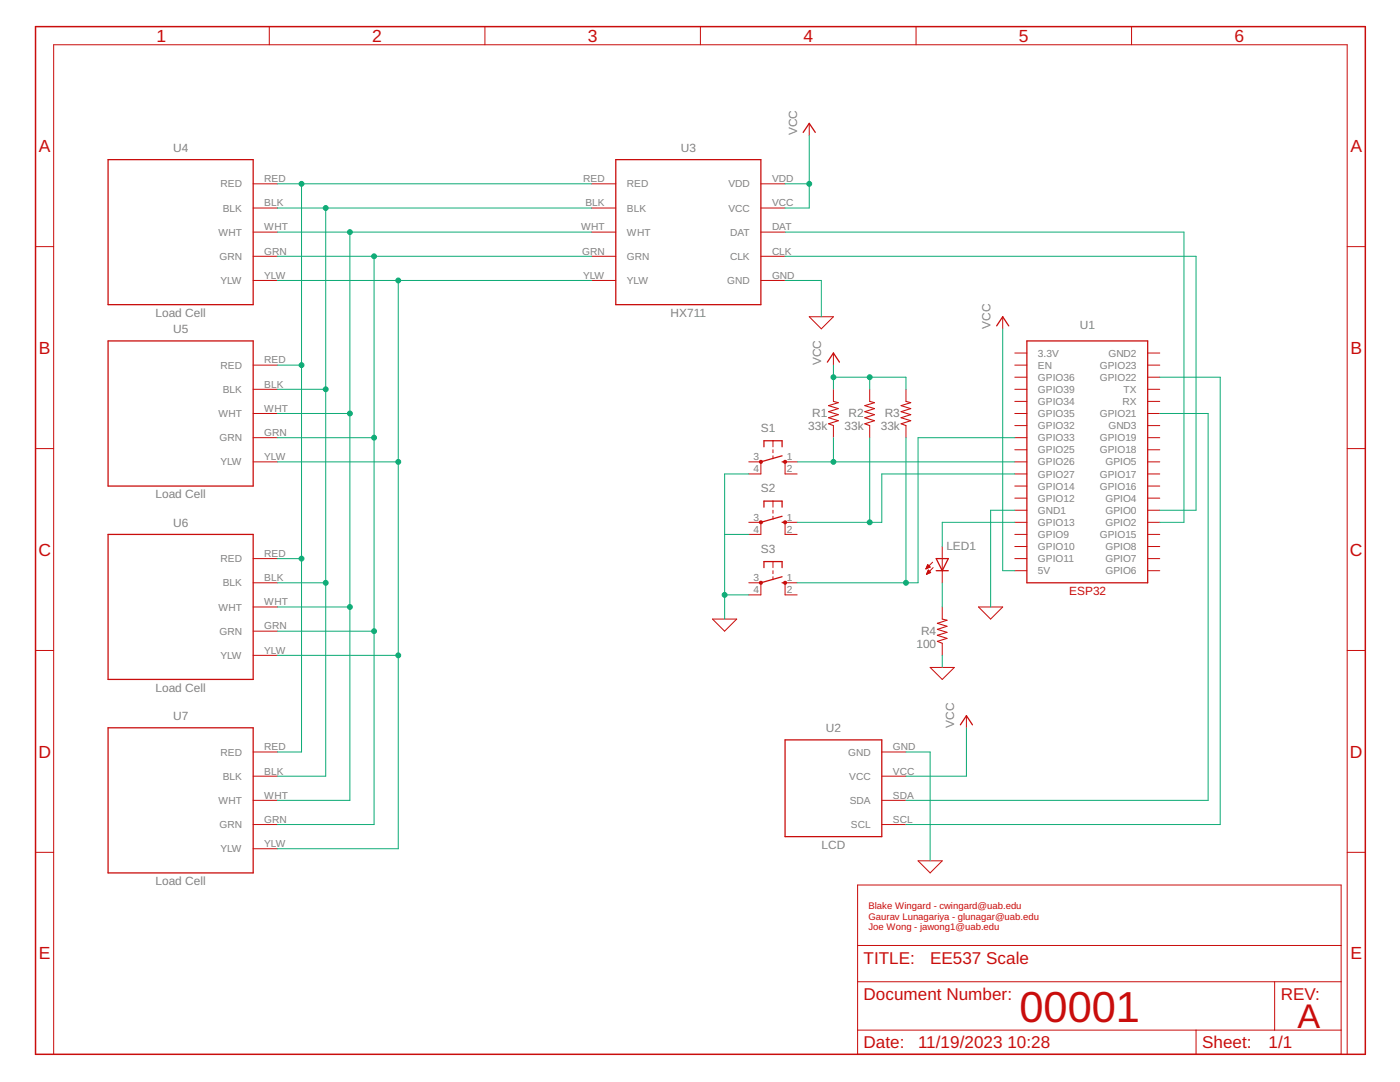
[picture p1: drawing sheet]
<svg xmlns="http://www.w3.org/2000/svg" width="279mm" height="216mm" viewBox="0 0 279 216" stroke-linecap="round" stroke-linejoin="round" font-family="sans-serif">
<g fill="none" stroke="#c90d0c" stroke-width=".2">
<path d="M53.7 5.3v3.6M96.8 5.3v3.6M139.8 5.3v3.6M182.8 5.3v3.6M225.8 5.3v3.6M50.5 36.7h4.9M118.1 36.7h4.8M151.8 36.7h4.9M161.5 24.6v2.4M7.1 49.2h3.6M50.5 41.5h4.9M50.5 46.3h4.9"/>
<path d="M50.5 51.1h4.9M50.5 56h4.9M118.1 41.5h4.8M118.1 46.3h4.8M118.1 51.1h4.8M118.1 56h4.8M151.8 41.5h4.9M151.8 46.3h4.9M151.8 51.1h4.9M151.8 56h4.9M268.9 49.2h3.6M50.5 77.7h4.9"/>
<path d="M50.5 72.9h4.9M161.5 63.2h4.8l-2.4 2.4zM166.3 70.4v2.5M166.3 77.7v2.4M173.6 77.7v2.4M180.8 77.7v2.4M200.1 63.2v2.4M202.5 77.7h2.4M202.5 75.3h2.4M202.5 72.9h2.4M202.5 70.4h2.4M229 77.7h2.5"/>
<path d="M229 75.3h2.5M229 72.9h2.5M229 70.4h2.5M7.1 89.5h3.6M50.5 92.2h4.9M50.5 87.3h4.9M50.5 82.5h4.9M149.4 92.2h2.4v2.4h-2.4M154.3 87.9v1.3M154.3 89.7v.6M154.3 91v.5M154.3 100v1.2"/>
<path d="M159.1 92.2h-2.4v2.4h2.4M166.3 84.9v2.4M173.6 84.9v2.4M180.8 84.9v2.4M202.5 99.4h2.4M202.5 97h2.4M202.5 94.6h2.4M202.5 92.2h2.4M202.5 89.7h2.4M202.5 87.3h2.4M202.5 84.9h2.4M202.5 82.5h2.4"/>
<path d="M202.5 80.1h2.4M229 99.4h2.5M229 97h2.5M229 94.6h2.5M229 92.2h2.5M229 89.7h2.5M229 87.3h2.5M229 84.9h2.5M229 82.5h2.5M229 80.1h2.5M268.9 89.5h3.6M50.5 111.5h4.9"/>
<path d="M50.5 116.3h4.9M149.4 104.2h2.4v2.4h-2.4M149.4 116.3h2.4v2.4h-2.4M154.3 101.8v.6M154.3 103v.6M154.3 112.1v1.2M154.3 113.9v.6M154.3 115.1v.6M159.1 104.2h-2.4v2.4h2.4M159.1 116.3h-2.4v2.4h2.4M184.8 113.5h.1M184.8 113.4h.3"/>
<path d="M184.9 113.2h.5M184.9 113.1h.7M185 114.5h.1M185 113h.5M185 114.4h.4M185 112.9h.4M185 114.3h.7M185.1 112.8h.2M185.1 114.2h.6M185.1 112.7l.5 .5-.8 .3zM185.1 112.7h.1M185.1 114h.4"/>
<path d="M185.2 113.9h.2M185.2 113.8h.1M185.3 113.7l.4 .5-.8 .4zM186.1 112.2l-1.3 1.3M186.2 113.3l-1.3 1.3M188 109.1v7.2M202.5 113.9h2.4M202.5 111.5h2.4M202.5 109.1h2.4M202.5 106.6h2.4M202.5 104.2h2.4M202.5 101.8h2.4"/>
<path d="M229 113.9h2.5M229 111.5h2.5M229 109.1h2.5M229 106.6h2.5M229 104.2h2.5M229 101.8h2.5M7.1 129.8h3.6M50.5 121.1h4.9M50.5 125.9h4.9M50.5 130.8h4.9M142.2 123.5h4.8l-2.4 2.4zM185.6 133.2h4.9l-2.5 2.4z"/>
<path d="M188 121.1v2.4M188 128.4v2.4M195.3 121.1h4.8l-2.4 2.4zM268.9 129.8h3.6M50.5 150.1h4.9M50.5 154.9h4.9M50.5 159.7h4.9M176 150.1h4.8M176 154.9h4.8M176 159.7h4.8M192.9 142.8v2.4M7.1 170.1h3.6"/>
<path d="M50.5 164.5h4.9M50.5 169.4h4.9M171.2 176.6h96.5v33.8h-96.5zM176 164.5h4.8M183.2 171.8h4.8l-2.4 2.4zM268.9 170.1h3.6M171.2 195.9h96.5M171.2 188.7h96.5M254.4 195.9v9.6M10.7 210.4v-201.5h258.2v201.5M171.2 205.5h96.5M238.7 205.5v4.9"/>
</g>
<g fill="none" stroke="#c90d0c" stroke-width=".25">
<path d="M21.6 31.9h28.9v28.9h-28.9zM122.9 31.9h28.9v28.9h-28.9zM160.3 26.4l1.2-1.8 1.2 1.8M21.6 68h28.9v29h-28.9zM165.1 72.3l1.2-1.9 1.2 1.9M198.9 65l1.2-1.8 1.2 1.8M204.9 68h24.1v48.3h-24.1zM152.5 89.2v-1.3h3.6v1.3M156.1 92.2h.6M156.1 91l-4.3 1.2M21.6 106.6h28.9v29h-28.9zM152.5 101.2v-1.2h3.6v1.2"/>
<path d="M152.5 113.3v-1.2h3.6v1.2M156.1 116.3h.6M156.1 104.2h.6M156.1 103l-4.3 1.2M156.1 115.1l-4.3 1.2M186.8 111.5h2.5l-1.3 2.4zM186.8 113.9h2.5M21.6 145.2h28.9v29h-28.9zM156.7 147.6h19.3v19.3h-19.3zM191.7 144.6l1.2-1.8 1.2 1.8"/>
</g>
<g fill="#c90d0c" stroke="#c90d0c" stroke-width=".2">
<path d="M151.6 91.9h.5v.5l-.3 .1-.2-.1-.1-.2z" fill-rule="evenodd"/>
<path d="M156.5 91.9h.4v.5l-.2 .1-.2-.1-.1-.2z" fill-rule="evenodd"/>
<path d="M151.6 104h.5v.4l-.3 .1-.2-.1-.1-.2z" fill-rule="evenodd"/>
<path d="M156.5 104h.4v.4l-.2 .1-.2-.1-.1-.2z" fill-rule="evenodd"/>
<path d="M151.6 116.1h.5v.4l-.3 .1-.2-.1-.1-.2z" fill-rule="evenodd"/>
<path d="M156.5 116.1h.4v.4l-.2 .1-.2-.1-.1-.2z" fill-rule="evenodd"/>
</g>
<path d="M166.3 80.1l1 .2-1.9 .6 1.9 .6-1.9 .6 1.9 .6-1.9 .7 1.9 .5-1.9 .7 .9 .3M173.6 80.1l.9 .2-1.9 .6 1.9 .6-1.9 .6 1.9 .6-1.9 .7 1.9 .5-1.9 .7 1 .3M180.8 80.1l1 .2-2 .6 2 .6-2 .6 2 .6-2 .7 2 .5-2 .7 1 .3M188 123.5l1 .3-1.9 .6 1.9 .6-1.9 .6 1.9 .6-1.9 .6 1.9 .6-1.9 .6 .9 .4" fill="none" stroke="#c90d0c" stroke-width=".21"/>
<path d="M7.1 5.3h265.4v205.1h-265.4z" fill="none" stroke="#c90d0c" stroke-width=".3"/>
<g fill="none" stroke="#0dab76" stroke-width=".2">
<path d="M55.4 36.7h62.7M60.2 36.7v113.4h-4.8M156.7 36.7h4.8M161.5 27v14.5h-4.8M55.4 46.3h62.7M55.4 51.1h62.7M55.4 41.5h62.7M55.4 56h62.7M65 41.5v113.4h-9.6M69.8 46.3v113.4h-14.4M74.7 51.1v113.4h-19.3M79.5 56v113.4h-24.1"/>
<path d="M156.7 46.3h79.6v57.9h-4.8M156.7 51.1h82v50.7h-7.2M156.7 56h7.2v7.2M55.4 72.9h4.8M55.4 77.7h9.6M166.3 75.3h14.5v2.4M166.3 72.9v4.8M173.6 75.3v2.4M200.1 65.6v48.3h2.4M231.5 75.3h12v89.2h-62.7M55.4 82.5h14.4M55.4 87.3h19.3"/>
<path d="M55.4 92.2h24.1M149.4 94.6h-4.8v28.9M159.1 92.2h43.4M166.3 87.3v4.9M173.6 87.3v16.9M180.8 87.3v29M202.5 94.6h-26.5v9.6h-16.9M202.5 87.3h-19.3v29h-24.1M231.5 82.5h9.6v77.2h-60.3M55.4 111.5h4.8M55.4 116.3h9.6M144.6 106.6h4.8"/>
<path d="M144.6 118.7h4.8M188 116.3v4.8M202.5 104.2h-14.5v4.9M202.5 101.8h-4.8v19.3M55.4 121.1h14.4M55.4 125.9h19.3M55.4 130.8h24.1M188 130.8v2.4M180.8 150.1h4.8v21.7M192.9 145.2v9.7h-12.1"/>
</g>
<g fill="#0dab76" stroke="#0dab76" stroke-width=".2">
<circle cx="173.6" cy="104.2" r=".49"/>
<circle cx="60.2" cy="36.7" r=".49"/>
<circle cx="60.2" cy="72.9" r=".49"/>
<circle cx="60.2" cy="111.5" r=".49"/>
<circle cx="65" cy="41.5" r=".49"/>
<circle cx="65" cy="77.7" r=".49"/>
<circle cx="65" cy="116.3" r=".49"/>
<circle cx="69.8" cy="46.3" r=".49"/>
<circle cx="69.8" cy="82.5" r=".49"/>
<circle cx="69.8" cy="121.1" r=".49"/>
<circle cx="74.7" cy="51.1" r=".49"/>
<circle cx="74.7" cy="87.3" r=".49"/>
<circle cx="74.7" cy="125.9" r=".49"/>
<circle cx="79.5" cy="56" r=".49"/>
<circle cx="79.5" cy="92.2" r=".49"/>
<circle cx="79.5" cy="130.8" r=".49"/>
<circle cx="144.6" cy="118.7" r=".49"/>
<circle cx="161.5" cy="36.7" r=".49"/>
<circle cx="166.3" cy="75.3" r=".49"/>
<circle cx="173.6" cy="75.3" r=".49"/>
<circle cx="166.3" cy="92.2" r=".49"/>
<circle cx="180.8" cy="116.3" r=".49"/>
</g>
<text font-size="8.7" fill="#c90d0c" x="203.5" y="203.9">00001</text>
<text font-size="6.8" fill="#c90d0c" x="259" y="205.1">A</text>
<g font-size="3.5" fill="#c90d0c">
<text x="31.3" y="8.3">1</text>
<text x="74.3" y="8.3">2</text>
<text x="117.3" y="8.3">3</text>
<text x="160.3" y="8.3">4</text>
<text x="203.4" y="8.3">5</text>
<text x="246.4" y="8.3">6</text>
<text x="7.7" y="30.3">A</text>
<text x="269.5" y="30.3">A</text>
<text x="7.7" y="70.6">B</text>
<text x="269.5" y="70.6">B</text>
<text x="7.7" y="110.9">C</text>
<text x="269.4" y="110.9">C</text>
<text x="7.7" y="151.2">D</text>
<text x="269.4" y="151.2">D</text>
<text x="7.7" y="191.5">E</text>
<text x="269.5" y="191.5">E</text>
</g>
<g font-size="3.4" fill="#c90d0c">
<text x="172.4" y="192.3">TITLE:</text>
<text x="185.6" y="192.3">EE537 Scale</text>
<text x="172.4" y="199.5">Document Number:</text>
<text x="255.6" y="199.5">REV:</text>
<text x="172.4" y="209.2">Date:</text>
<text x="183.2" y="209.2">11/19/2023</text>
<text x="201.1" y="209.2">10:28</text>
<text x="239.9" y="209.2">Sheet:</text>
<text x="253.2" y="209.2">1/1</text>
</g>
<g font-size="2.4" fill="#808080">
<text x="159.1" y="27" transform="rotate(-90 159.1 27)">VCC</text>
<text x="34.5" y="30.3">U4</text>
<text x="135.9" y="30.3">U3</text>
<text x="31.1" y="63.2">Load Cell</text>
<text x="133.8" y="63.2">HX711</text>
<text x="197.7" y="65.6" transform="rotate(-90 197.7 65.6)">VCC</text>
<text x="215.5" y="65.6">U1</text>
<text x="34.5" y="66.5">U5</text>
<text x="163.9" y="72.9" transform="rotate(-90 163.9 72.9)">VCC</text>
<text x="162.1" y="83.2">R1</text>
<text x="169.3" y="83.2">R2</text>
<text x="176.6" y="83.2">R3</text>
<text x="151.9" y="86.1">S1</text>
<text x="161.3" y="85.9">33k</text>
<text x="168.5" y="85.9">33k</text>
<text x="175.8" y="85.9">33k</text>
<text x="31.1" y="99.4">Load Cell</text>
<text x="151.9" y="98.2">S2</text>
<text x="34.5" y="105.1">U6</text>
<text x="151.9" y="110.3">S3</text>
<text x="188.9" y="109.8">LED1</text>
<text x="182.9" y="129.3">100</text>
<text x="183.8" y="126.6">R4</text>
<text x="31.1" y="138">Load Cell</text>
<text x="34.5" y="143.7">U7</text>
<text x="164.8" y="146.1">U2</text>
<text x="190.5" y="145.2" transform="rotate(-90 190.5 145.2)">VCC</text>
<text x="164" y="169.4">LCD</text>
<text x="31.1" y="176.6">Load Cell</text>
</g>
<text font-size="2.4" fill="#c90d0c" x="213.4" y="118.7">ESP32</text>
<g font-size="2" fill="#808080">
<text x="44" y="37.4">RED</text>
<text x="52.7" y="36.3">RED</text>
<text x="52.7" y="41.2">BLK</text>
<text x="116.4" y="36.3">RED</text>
<text x="116.8" y="41.2">BLK</text>
<text x="125.1" y="37.4">RED</text>
<text x="145.4" y="37.4">VDD</text>
<text x="154.1" y="36.3">VDD</text>
<text x="154.1" y="41.2">VCC</text>
<text x="43.6" y="47">WHT</text>
<text x="44.5" y="42.2">BLK</text>
<text x="52.7" y="46">WHT</text>
<text x="116" y="46">WHT</text>
<text x="125.1" y="47">WHT</text>
<text x="125.1" y="42.2">BLK</text>
<text x="145.4" y="42.2">VCC</text>
<text x="145.7" y="47">DAT</text>
<text x="154.1" y="46">DAT</text>
<text x="43.8" y="51.9">GRN</text>
<text x="52.7" y="50.8">GRN</text>
<text x="116.2" y="50.8">GRN</text>
<text x="125.1" y="51.9">GRN</text>
<text x="145.7" y="51.9">CLK</text>
<text x="154.1" y="50.8">CLK</text>
<text x="44" y="56.7">YLW</text>
<text x="52.7" y="55.6">YLW</text>
<text x="116.4" y="55.6">YLW</text>
<text x="125.1" y="56.7">YLW</text>
<text x="145.1" y="56.7">GND</text>
<text x="154.1" y="55.6">GND</text>
<text x="207.1" y="71.2">3.3V</text>
<text x="221.2" y="71.2">GND2</text>
<text x="44" y="73.6">RED</text>
<text x="52.7" y="72.5">RED</text>
<text x="52.7" y="77.3">BLK</text>
<text x="207.1" y="76">GPIO36</text>
<text x="207.1" y="73.6">EN</text>
<text x="219.5" y="76">GPIO22</text>
<text x="219.5" y="73.6">GPIO23</text>
<text x="43.6" y="83.2">WHT</text>
<text x="44.5" y="78.4">BLK</text>
<text x="52.7" y="82.2">WHT</text>
<text x="207.1" y="83.2">GPIO35</text>
<text x="207.1" y="80.8">GPIO34</text>
<text x="207.1" y="78.4">GPIO39</text>
<text x="219.5" y="83.2">GPIO21</text>
<text x="224" y="80.8">RX</text>
<text x="224.2" y="78.4">TX</text>
<text x="43.8" y="88">GRN</text>
<text x="52.7" y="87">GRN</text>
<text x="207.1" y="88.1">GPIO33</text>
<text x="207.1" y="85.6">GPIO32</text>
<text x="219.5" y="88">GPIO19</text>
<text x="221.2" y="85.6">GND3</text>
<text x="44" y="92.9">YLW</text>
<text x="52.7" y="91.8">YLW</text>
<text x="150.4" y="91.8">3</text>
<text x="150.4" y="94.2">4</text>
<text x="157" y="91.8">1</text>
<text x="157" y="94.2">2</text>
<text x="207.1" y="95.3">GPIO27</text>
<text x="207.1" y="92.9">GPIO26</text>
<text x="207.1" y="90.5">GPIO25</text>
<text x="219.5" y="95.3">GPIO17</text>
<text x="219.5" y="90.5">GPIO18</text>
<text x="220.6" y="92.9">GPIO5</text>
<text x="207.1" y="100.1">GPIO12</text>
<text x="207.1" y="97.7">GPIO14</text>
<text x="219.5" y="97.7">GPIO16</text>
<text x="220.6" y="100.1">GPIO4</text>
<text x="150.4" y="103.9">3</text>
<text x="150.4" y="106.3">4</text>
<text x="157" y="103.9">1</text>
<text x="157" y="106.3">2</text>
<text x="207.1" y="107.4">GPIO9</text>
<text x="207.1" y="104.9">GPIO13</text>
<text x="207.1" y="102.5">GND1</text>
<text x="219.5" y="107.3">GPIO15</text>
<text x="220.6" y="104.9">GPIO2</text>
<text x="220.6" y="102.5">GPIO0</text>
<text x="44" y="112.2">RED</text>
<text x="52.7" y="111.1">RED</text>
<text x="207.1" y="112.2">GPIO11</text>
<text x="207.1" y="109.8">GPIO10</text>
<text x="220.6" y="112.2">GPIO7</text>
<text x="220.6" y="109.8">GPIO8</text>
<text x="44.5" y="117">BLK</text>
<text x="52.7" y="115.9">BLK</text>
<text x="150.4" y="115.9">3</text>
<text x="150.4" y="118.4">4</text>
<text x="157" y="115.9">1</text>
<text x="157" y="118.4">2</text>
<text x="207.1" y="114.6">5V</text>
<text x="220.6" y="114.6">GPIO6</text>
<text x="43.6" y="121.8">WHT</text>
<text x="52.7" y="120.8">WHT</text>
<text x="52.7" y="125.6">GRN</text>
<text x="43.8" y="126.6">GRN</text>
<text x="44" y="131.5">YLW</text>
<text x="52.7" y="130.4">YLW</text>
<text x="52.7" y="149.7">RED</text>
<text x="178.2" y="149.7">GND</text>
<text x="44" y="150.8">RED</text>
<text x="44.5" y="155.6">BLK</text>
<text x="52.7" y="154.5">BLK</text>
<text x="169.2" y="150.8">GND</text>
<text x="169.5" y="155.6">VCC</text>
<text x="178.2" y="154.5">VCC</text>
<text x="43.6" y="160.4">WHT</text>
<text x="52.7" y="159.4">WHT</text>
<text x="169.6" y="160.4">SDA</text>
<text x="178.2" y="159.4">SDA</text>
<text x="43.8" y="165.2">GRN</text>
<text x="52.7" y="164.2">GRN</text>
<text x="169.8" y="165.2">SCL</text>
<text x="178.2" y="164.2">SCL</text>
<text x="44" y="170.1">YLW</text>
<text x="52.7" y="169">YLW</text>
</g>
<g font-size="1.9" fill="#c90d0c">
<text x="173.3" y="181.5">Blake Wingard - cwingard@uab.edu</text>
<text x="173.3" y="183.5">Gaurav Lunagariya - glunagar@uab.edu</text>
<text x="173.3" y="185.5">Joe Wong - jawong1@uab.edu</text>
</g>
</svg>
